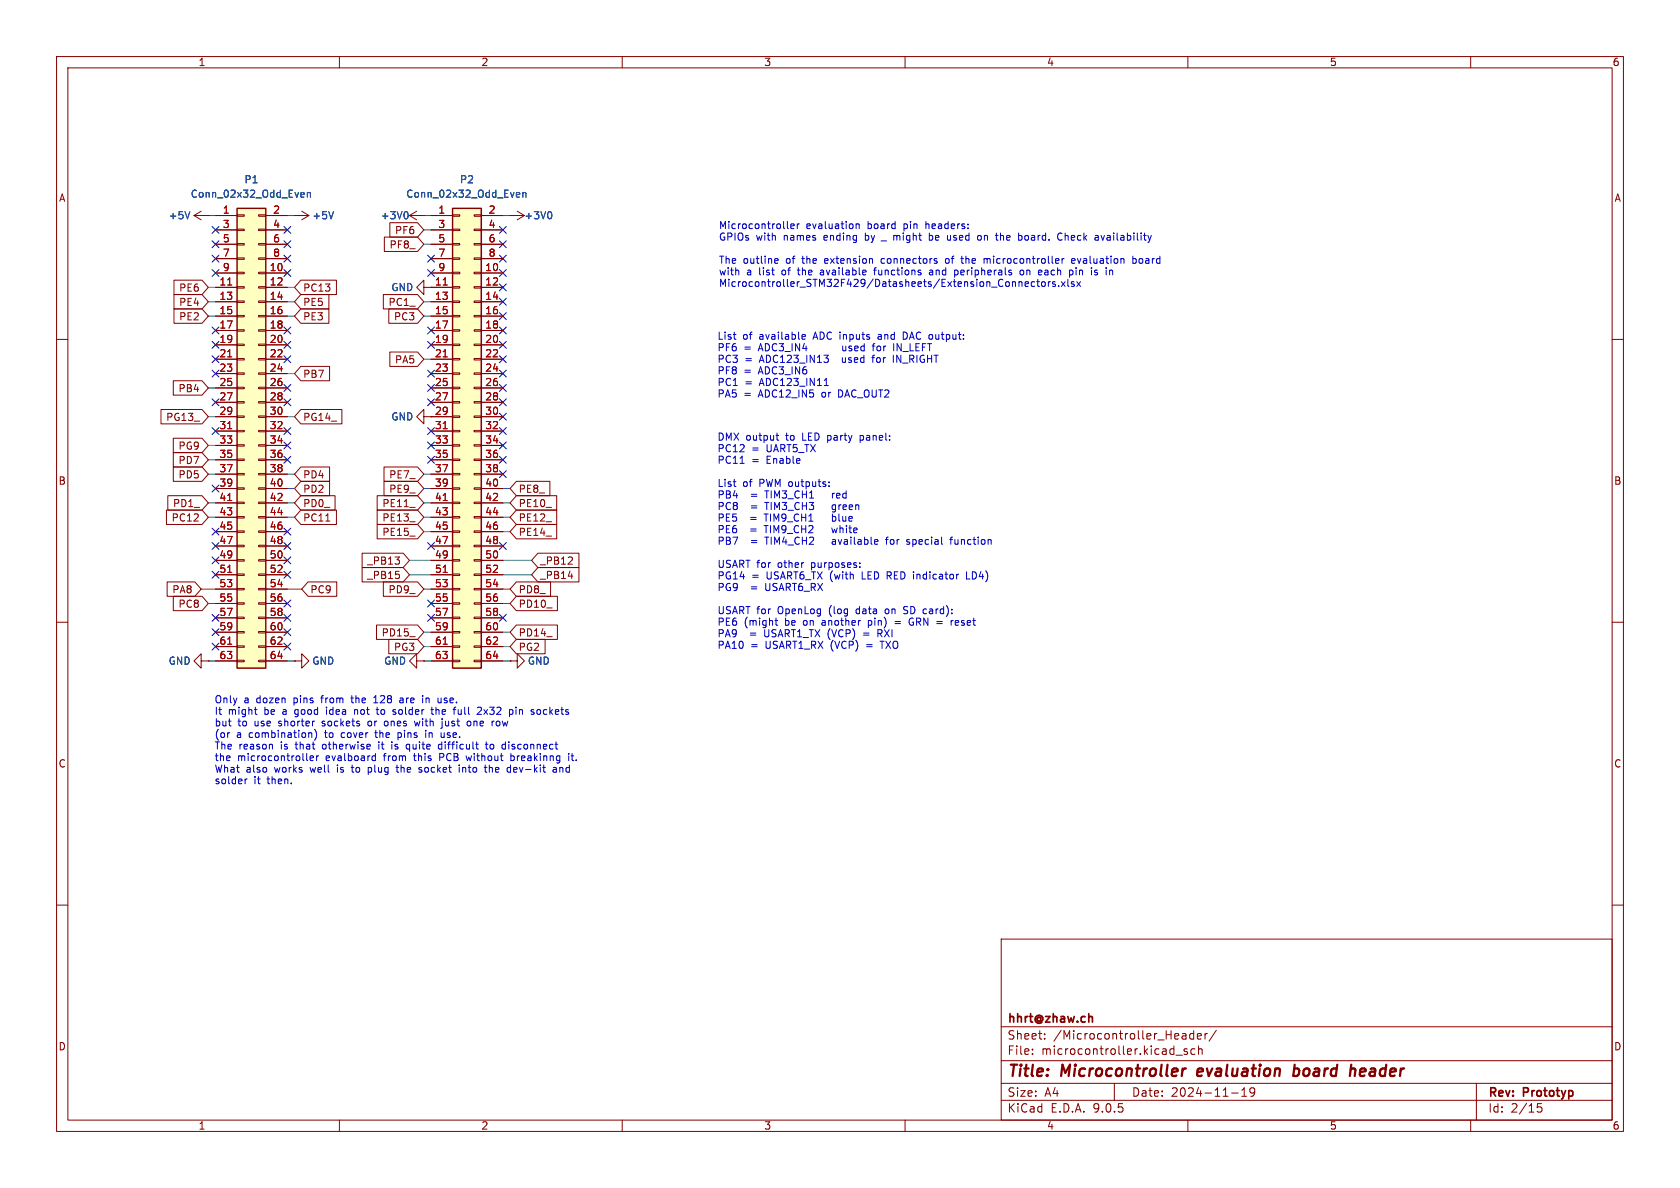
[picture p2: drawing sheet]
<svg xmlns="http://www.w3.org/2000/svg" width="297mm" height="210mm" viewBox="0 0 297 210" stroke-linecap="round" stroke-linejoin="round" font-family="sans-serif">
<g fill="none" stroke="#840000" stroke-width=".18">
<path d="M10 10h277v190h-277zM12 12h273v186h-273zM60 10v2M110 10v2M160 10v2M210 10v2M260 10v2M34.3 38.1l1.3 .8M34.3 38.1h2.5M35.6 37.3l-1.3 .8M36.8 38.1h.1M52.1 38.1h.1"/>
<path d="M52.1 38.1h2.5M53.3 37.3l1.3 .8M54.6 38.1l-1.3 .8M90.2 38.1h.1M90.2 38.1h2.5M91.4 37.3l1.3 .8M92.7 38.1l-1.3 .8M74.9 50.8v-1.3l-1.2 1.3 1.2 1.3v-1.3h1.3M76.2 50.8h.1M10 60h2M285 60h2M10 110h2"/>
<path d="M35.6 116.8v-1.2l-1.3 1.2 1.3 1.3v-1.3h1.2M36.8 116.8h.1M52.1 116.8h1.2v-1.2l1.3 1.2-1.3 1.3v-1.3M52.1 116.8h.1M73.7 116.8v-1.2l-1.3 1.2 1.3 1.3v-1.3h1.2M74.9 116.8h.1M90.2 116.8h1.2v-1.2l1.3 1.2-1.3 1.3v-1.3M90.2 116.8h.1M285 110h2M10 160h2M177 166h108v32h-108zM285 160h2"/>
<path d="M60 198v2M110 198v2M160 198v2M177 194.5h108M177 191.5h108M177 187.5h108M177 181.5h108M182.5 186.3v.1M182.5 185.5v.1M184.7 183.6v.1M184.7 182.8v.1M197 191.5v3"/>
<path d="M207.9 186.5h1.1M209.9 185.5l-.4-.1-.2 .2 .1 .2 .5 .2v.3h-.6M210 198v2M211 182.2v1.5M211 182.8l-.4-.1-.3 .3v.4l.2 .2h.5M211.2 185.5l-.4-.1-.3 .3v.4l.2 .2h.5M211.7 183.2l.7-.1-.1-.3-.4-.1-.2 .2v.7h.6M211.9 185.5l.2-.1 .4 .1v.9M211.9 184.9v1.5M213 182.7v1M213.5 182.7l-.3 .1-.2 .2M215 182.1l-1.3 2"/>
<path d="M217.7 193.2h1.2M219.5 193.8h.9M219.5 192.7l.5-.4v1.5M221.8 192.9l-.3 .3h-.3l-.2-.3 .1-.5 .4-.1 .2 .1a.99 .99 0 0 1-.3 1.4h-.3M260 198v2M261 191.5v6.5M271.8 195.1l-.1 .7 .3-.1h.5l.1 .6-.3 .3-.6-.1"/>
</g>
<path d="M209.7 188.9l-.5 .2M211.8 189l-.2 .9 .3 .3M212.6 189.4l-.9 .1M228.8 189l.2-.1 .6 .1M228.9 188.2l-.3 2M229.5 190a.66 .66 0 0 1-.9 .1M239.1 188.9l.5 .1v.2l-.1 1" fill="none" stroke="#840000" stroke-width=".4"/>
<path d="M192.9 179.7l.2 .2v.8" fill="none" stroke="#840000" stroke-width=".3"/>
<path d="M33.6 37.4l-.5 1.3M59 37.4l-.5 1.3M97.2 37.4a.79 .79 0 0 1 0 1.3" fill="none" stroke="#006464" stroke-width=".18"/>
<path d="M80 36.8h5.1v81.3h-5.1z" fill="#ffffc2"/>
<path d="M80 36.8h5.1v81.3h-5.1z" fill="none" stroke="#840000" stroke-width=".25"/>
<g fill="none" stroke="#840000" stroke-width=".18">
<path d="M76.2 38.1h3.8M80 38h1.3v.2h-1.3zM83.8 38h1.3v.2h-1.3zM85.1 38.1h3.8M76.2 40.6h3.8M76.2 43.2h3.8M76.2 45.7h3.8M76.2 48.3h3.8M76.2 50.8h3.8M76.2 53.3h3.8M76.2 55.9h3.8M76.2 58.4h3.8"/>
<path d="M80 40.5h1.3v.3h-1.3zM80 43.1h1.3v.2h-1.3zM80 45.6h1.3v.2h-1.3zM80 48.1h1.3v.3h-1.3zM80 50.7h1.3v.2h-1.3zM80 53.2h1.3v.3h-1.3zM80 55.8h1.3v.2h-1.3zM80 58.3h1.3v.2h-1.3zM83.8 40.5h1.3v.3h-1.3zM83.8 43.1h1.3v.2h-1.3zM83.8 45.6h1.3v.2h-1.3zM83.8 48.1h1.3v.3h-1.3z"/>
<path d="M83.8 50.7h1.3v.2h-1.3zM83.8 53.2h1.3v.3h-1.3zM83.8 55.8h1.3v.2h-1.3zM83.8 58.3h1.3v.2h-1.3zM85.1 40.6h3.8M85.1 43.2h3.8M85.1 45.7h3.8M85.1 48.3h3.8M85.1 50.8h3.8M85.1 53.3h3.8M85.1 55.9h3.8M85.1 58.4h3.8"/>
<path d="M76.2 61h3.8M76.2 63.5h3.8M76.2 66h3.8M76.2 68.6h3.8M76.2 71.1h3.8M76.2 73.7h3.8M76.2 76.2h3.8M76.2 78.7h3.8M80 60.8h1.3v.3h-1.3zM80 63.4h1.3v.2h-1.3zM80 65.9h1.3v.3h-1.3zM80 68.5h1.3v.2h-1.3z"/>
<path d="M80 71h1.3v.2h-1.3zM80 73.5h1.3v.3h-1.3zM80 76.1h1.3v.2h-1.3zM80 78.6h1.3v.3h-1.3zM83.8 60.8h1.3v.3h-1.3zM83.8 63.4h1.3v.2h-1.3zM83.8 65.9h1.3v.3h-1.3zM83.8 68.5h1.3v.2h-1.3zM83.8 71h1.3v.2h-1.3zM83.8 73.5h1.3v.3h-1.3zM83.8 76.1h1.3v.2h-1.3zM83.8 78.6h1.3v.3h-1.3z"/>
<path d="M85.1 61h3.8M85.1 63.5h3.8M85.1 66h3.8M85.1 68.6h3.8M85.1 71.1h3.8M85.1 73.7h3.8M85.1 76.2h3.8M85.1 78.7h3.8M76.2 81.3h3.8M76.2 83.8h3.8M76.2 86.4h3.8M76.2 88.9h3.8"/>
<path d="M76.2 91.4h3.8M76.2 94h3.8M76.2 96.5h3.8M76.2 99.1h3.8M80 81.2h1.3v.2h-1.3zM80 83.7h1.3v.2h-1.3zM80 86.2h1.3v.3h-1.3zM80 88.8h1.3v.2h-1.3zM80 91.3h1.3v.3h-1.3zM80 93.9h1.3v.2h-1.3zM80 96.4h1.3v.2h-1.3zM80 98.9h1.3v.3h-1.3z"/>
<path d="M83.8 81.2h1.3v.2h-1.3zM83.8 83.7h1.3v.2h-1.3zM83.8 86.2h1.3v.3h-1.3zM83.8 88.8h1.3v.2h-1.3zM83.8 91.3h1.3v.3h-1.3zM83.8 93.9h1.3v.2h-1.3zM83.8 96.4h1.3v.2h-1.3zM83.8 98.9h1.3v.3h-1.3zM85.1 81.3h3.8M85.1 83.8h3.8M85.1 86.4h3.8M85.1 88.9h3.8"/>
<path d="M85.1 91.4h3.8M85.1 94h3.8M85.1 96.5h3.8M85.1 99.1h3.8M76.2 101.6h3.8M76.2 104.1h3.8M76.2 106.7h3.8M76.2 109.2h3.8M76.2 111.8h3.8M76.2 114.3h3.8M76.2 116.8h3.8M80 101.5h1.3v.2h-1.3z"/>
<path d="M80 104h1.3v.3h-1.3zM80 106.6h1.3v.2h-1.3zM80 109.1h1.3v.2h-1.3zM80 111.6h1.3v.3h-1.3zM80 114.2h1.3v.2h-1.3zM80 116.7h1.3v.3h-1.3zM83.8 101.5h1.3v.2h-1.3zM83.8 104h1.3v.3h-1.3zM83.8 106.6h1.3v.2h-1.3zM83.8 109.1h1.3v.2h-1.3zM83.8 111.6h1.3v.3h-1.3zM83.8 114.2h1.3v.2h-1.3z"/>
<path d="M83.8 116.7h1.3v.3h-1.3zM85.1 101.6h3.8M85.1 104.1h3.8M85.1 106.7h3.8M85.1 109.2h3.8M85.1 111.8h3.8M85.1 114.3h3.8M85.1 116.8h3.8"/>
</g>
<path d="M78.3 50.4h.8M78.3 63.1h.8M78.3 75.8h.8M78.3 88.5h.8M78.3 101.2h.8M78.3 113.9h.8" fill="none" stroke="#a90000" stroke-width=".18"/>
<path d="M91.5 34l.3 .1 .1 .2-.6 .1M91.8 34.8l-.3 .1M92.4 34.1l.2-.1 .3 .1 .1 .8M92.4 34v.9" fill="none" stroke="#006464" stroke-width=".18"/>
<path d="M41.9 36.8h5.1v81.3h-5.1z" fill="#ffffc2"/>
<path d="M41.9 36.8h5.1v81.3h-5.1z" fill="none" stroke="#840000" stroke-width=".25"/>
<g fill="none" stroke="#840000" stroke-width=".18">
<path d="M36.8 38.1h.1M38.1 38.1h3.8M41.9 38h1.3v.2h-1.3zM45.7 38h1.3v.2h-1.3zM47 38.1h3.8M52.1 38.1h.1M68.9 39.4h4.9l1.1 1.2-1.1 1.3h-4.9zM72.4 38.1h2.5M72.4 38.1l1.3 .8M73.7 37.3l-1.3 .8M74.9 38.1h.1M76.2 38.1h3.8"/>
<path d="M85.1 38.1h3.8M90.2 38.1h.1M30.8 49.5h4.9l1.1 1.3-1.1 1.3h-4.9zM30.8 54.6h4.9l1.1 1.3-1.1 1.3h-4.9zM30.8 52.1h4.9l1.1 1.2-1.1 1.3h-4.9zM38.1 40.6h3.8M38.1 43.2h3.8M38.1 45.7h3.8M38.1 48.3h3.8M38.1 50.8h3.8M38.1 53.3h3.8M38.1 55.9h3.8"/>
<path d="M38.1 58.4h3.8M41.9 40.5h1.3v.3h-1.3zM41.9 43.1h1.3v.2h-1.3zM41.9 45.6h1.3v.2h-1.3zM41.9 48.1h1.3v.3h-1.3zM41.9 50.7h1.3v.2h-1.3zM41.9 53.2h1.3v.3h-1.3zM41.9 55.8h1.3v.2h-1.3zM41.9 58.3h1.3v.2h-1.3zM45.7 40.5h1.3v.3h-1.3zM45.7 43.1h1.3v.2h-1.3zM45.7 45.6h1.3v.2h-1.3z"/>
<path d="M45.7 48.1h1.3v.3h-1.3zM45.7 50.7h1.3v.2h-1.3zM45.7 53.2h1.3v.3h-1.3zM45.7 55.8h1.3v.2h-1.3zM45.7 58.3h1.3v.2h-1.3zM47 40.6h3.8M47 43.2h3.8M47 45.7h3.8M47 48.3h3.8M47 50.8h3.8M47 53.3h3.8M47 55.9h3.8"/>
<path d="M47 58.4h3.8M53.2 52.1h4.9v2.5h-4.9l-1.1-1.3zM53.2 54.6h4.9v2.6h-4.9l-1.1-1.3zM53.2 49.5h6.3v2.6h-6.3l-1.1-1.3zM67.8 52.1h6l1.1 1.2-1.1 1.3h-6zM67.9 41.9h5.9l1.1 1.3-1.1 1.3h-5.9zM68.7 54.6h5.1l1.1 1.3-1.1 1.3h-5.1zM76.2 50.8h.1M76.2 40.6h3.8M76.2 43.2h3.8M76.2 45.7h3.8M76.2 48.3h3.8"/>
<path d="M76.2 50.8h3.8M76.2 53.3h3.8M76.2 55.9h3.8M76.2 58.4h3.8M85.1 40.6h3.8M85.1 43.2h3.8M85.1 45.7h3.8M85.1 48.3h3.8M85.1 50.8h3.8M85.1 53.3h3.8M85.1 55.9h3.8M85.1 58.4h3.8"/>
<path d="M28.5 72.4h7.2l1.1 1.3-1.1 1.2h-7.2zM30.6 67.3h5.1l1.1 1.3-1.1 1.3h-5.1zM30.6 77.5h5.1l1.1 1.2-1.1 1.3h-5.1zM38.1 61h3.8M38.1 63.5h3.8M38.1 66h3.8M38.1 68.6h3.8M38.1 71.1h3.8M38.1 73.7h3.8M38.1 76.2h3.8M38.1 78.7h3.8M41.9 60.8h1.3v.3h-1.3z"/>
<path d="M41.9 63.4h1.3v.2h-1.3zM41.9 65.9h1.3v.3h-1.3zM41.9 68.5h1.3v.2h-1.3zM41.9 71h1.3v.2h-1.3zM41.9 73.5h1.3v.3h-1.3zM41.9 76.1h1.3v.2h-1.3zM41.9 78.6h1.3v.3h-1.3zM45.7 60.8h1.3v.3h-1.3zM45.7 63.4h1.3v.2h-1.3zM45.7 65.9h1.3v.3h-1.3zM45.7 68.5h1.3v.2h-1.3zM45.7 71h1.3v.2h-1.3z"/>
<path d="M45.7 73.5h1.3v.3h-1.3zM45.7 76.1h1.3v.2h-1.3zM45.7 78.6h1.3v.3h-1.3zM47 61h3.8M47 63.5h3.8M47 66h3.8M47 68.6h3.8M47 71.1h3.8M47 73.7h3.8M47 76.2h3.8M47 78.7h3.8M53.2 64.8h5.1v2.5h-5.1l-1.1-1.3z"/>
<path d="M53.2 72.4h7.2v2.5h-7.2l-1.1-1.2zM68.9 62.2h4.9l1.1 1.3-1.1 1.3h-4.9zM74.9 73.7v-1.3l-1.2 1.3 1.2 1.2v-1.2h1.3M76.2 73.7h.1M76.2 61h3.8M76.2 63.5h3.8M76.2 66h3.8M76.2 68.6h3.8M76.2 71.1h3.8M76.2 73.7h3.8M76.2 76.2h3.8M76.2 78.7h3.8"/>
<path d="M85.1 61h3.8M85.1 63.5h3.8M85.1 66h3.8M85.1 68.6h3.8M85.1 71.1h3.8M85.1 73.7h3.8M85.1 76.2h3.8M85.1 78.7h3.8M29.4 90.2h6.3l1.1 1.2-1.1 1.3h-6.3zM29.7 87.6h6l1.1 1.3-1.1 1.3h-6zM30.6 80h5.1l1.1 1.3-1.1 1.3h-5.1zM30.6 82.5h5.1l1.1 1.3-1.1 1.3h-5.1z"/>
<path d="M38.1 81.3h3.8M38.1 83.8h3.8M38.1 86.4h3.8M38.1 88.9h3.8M38.1 91.4h3.8M38.1 94h3.8M38.1 96.5h3.8M38.1 99.1h3.8M41.9 81.2h1.3v.2h-1.3zM41.9 83.7h1.3v.2h-1.3zM41.9 86.2h1.3v.3h-1.3zM41.9 88.8h1.3v.2h-1.3z"/>
<path d="M41.9 91.3h1.3v.3h-1.3zM41.9 93.9h1.3v.2h-1.3zM41.9 96.4h1.3v.2h-1.3zM41.9 98.9h1.3v.3h-1.3zM45.7 81.2h1.3v.2h-1.3zM45.7 83.7h1.3v.2h-1.3zM45.7 86.2h1.3v.3h-1.3zM45.7 88.8h1.3v.2h-1.3zM45.7 91.3h1.3v.3h-1.3zM45.7 93.9h1.3v.2h-1.3zM45.7 96.4h1.3v.2h-1.3zM45.7 98.9h1.3v.3h-1.3z"/>
<path d="M47 81.3h3.8M47 83.8h3.8M47 86.4h3.8M47 88.9h3.8M47 91.4h3.8M47 94h3.8M47 96.5h3.8M47 99.1h3.8M53.2 90.2h6.3v2.5h-6.3l-1.1-1.3zM53.2 85.1h5.1v2.5h-5.1l-1.1-1.2zM53.2 87.6h6v2.6h-6l-1.1-1.3zM53.2 82.5h5.1v2.6h-5.1l-1.1-1.3z"/>
<path d="M57.6 92.1h.7M64 97.8h7.3l1.1 1.3-1.1 1.2h-7.3zM66.7 90.2h7.1l1.1 1.2-1.1 1.3h-7.1zM66.7 92.7h7.1l1.1 1.3-1.1 1.3h-7.1zM66.7 87.6h7.1l1.1 1.3-1.1 1.3h-7.1zM67.9 82.5h5.9l1.1 1.3-1.1 1.3h-5.9zM67.9 85.1h5.9l1.1 1.3-1.1 1.2h-5.9zM76.2 81.3h3.8M76.2 83.8h3.8M76.2 86.4h3.8M76.2 88.9h3.8M76.2 91.4h3.8"/>
<path d="M76.2 94h3.8M76.2 96.5h3.8M76.2 99.1h3.8M85.1 81.3h3.8M85.1 83.8h3.8M85.1 86.4h3.8M85.1 88.9h3.8M85.1 91.4h3.8M85.1 94h3.8M85.1 96.5h3.8M85.1 99.1h3.8M91.3 92.7h7.1v2.6h-7.1l-1.1-1.3z"/>
<path d="M91.3 90.2h7.1v2.5h-7.1l-1.1-1.3zM91.3 85.1h5.9v2.5h-5.9l-1.1-1.2zM91.3 87.6h7.1v2.6h-7.1l-1.1-1.3zM95.1 97.8h7.3v2.5h-7.3l-1.1-1.2zM29.5 102.9h4.9l1.2 1.2-1.2 1.3h-4.9zM30.6 105.4h5.1l1.1 1.3-1.1 1.3h-5.1zM36.8 116.8h.1M38.1 101.6h3.8M38.1 104.1h3.8M38.1 106.7h3.8M38.1 109.2h3.8M38.1 111.8h3.8"/>
<path d="M38.1 114.3h3.8M38.1 116.8h3.8M41.9 101.5h1.3v.2h-1.3zM41.9 104h1.3v.3h-1.3zM41.9 106.6h1.3v.2h-1.3zM41.9 109.1h1.3v.2h-1.3zM41.9 111.6h1.3v.3h-1.3zM41.9 114.2h1.3v.2h-1.3zM41.9 116.7h1.3v.3h-1.3zM45.7 101.5h1.3v.2h-1.3zM45.7 104h1.3v.3h-1.3zM45.7 106.6h1.3v.2h-1.3z"/>
<path d="M45.7 109.1h1.3v.2h-1.3zM45.7 111.6h1.3v.3h-1.3zM45.7 114.2h1.3v.2h-1.3zM45.7 116.7h1.3v.3h-1.3zM47 101.6h3.8M47 104.1h3.8M47 106.7h3.8M47 109.2h3.8M47 111.8h3.8M47 114.3h3.8M47 116.8h3.8M52.1 116.8h.1"/>
<path d="M54.5 102.9h5v2.5h-5l-1.2-1.3zM64 100.3h7.3l1.1 1.3-1.1 1.3h-7.3zM66.6 110.5h7.2l1.1 1.3-1.1 1.2h-7.2zM67.8 102.9h6l1.1 1.2-1.1 1.3h-6zM68.7 113h5.1l1.1 1.3-1.1 1.3h-5.1zM72.4 112.6h1M74.9 116.8h.1M76.2 101.6h3.8M76.2 104.1h3.8M76.2 106.7h3.8M76.2 109.2h3.8M76.2 111.8h3.8"/>
<path d="M76.2 114.3h3.8M76.2 116.8h3.8M85.1 101.6h3.8M85.1 104.1h3.8M85.1 106.7h3.8M85.1 109.2h3.8M85.1 111.8h3.8M85.1 114.3h3.8M85.1 116.8h3.8M90.2 116.8h.1M91.3 102.9h6v2.5h-6l-1.1-1.3zM91.3 110.5h7.2v2.5h-7.2l-1.1-1.2z"/>
<path d="M91.3 105.4h7.2v2.6h-7.2l-1.1-1.3zM91.3 113h5.1v2.6h-5.1l-1.1-1.3zM95.1 100.3h7.3v2.6h-7.3l-1.1-1.3zM96.7 112.6h.9M96.7 107.5h.9"/>
</g>
<path d="M40.2 50.4h.8M78.3 50.4h.8M40.2 63.1h.8M40.2 75.8h.8M78.3 63.1h.8M78.3 75.8h.8M40.2 88.5h.8M78.3 88.5h.8M40.2 101.2h.8M40.2 113.9h.8M78.3 101.2h.8M78.3 113.9h.8" fill="none" stroke="#a90000" stroke-width=".18"/>
<path d="M33.6 37.4l-.5 1.3M53.4 34l.3 .1 .1 .2-.6 .1M53.7 34.8l-.3 .1M54.3 34.1l.2-.1 .3 .1 .1 .8M54.3 34v.9M59 37.4l-.5 1.3M71.8 37.4a.79 .79 0 0 1 0 1.3M91.5 34l.3 .1 .1 .2-.6 .1M91.8 34.8l-.3 .1M92.4 34.1l.2-.1 .3 .1 .1 .8M92.4 34v.9M97.2 37.4a.79 .79 0 0 1 0 1.3" fill="none" stroke="#006464" stroke-width=".18"/>
<g fill="none" stroke="#009600" stroke-width=".18">
<path d="M36.8 38.1h1.3M50.8 38.1h1.3M74.9 38.1h1.3M88.9 38.1h1.3M36.8 55.9h1.3M36.8 53.3h1.3M36.8 50.8h1.3M50.8 55.9h1.3M50.8 53.3h1.3M50.8 50.8h1.3M74.9 55.9h1.3M74.9 53.3h1.3"/>
<path d="M74.9 43.2h1.3M74.9 40.6h1.3M36.8 73.7h1.3M36.8 68.6h1.3M36.8 78.7h1.3M50.8 66h1.3M50.8 73.7h1.3M74.9 63.5h1.3M36.8 91.4h1.3M36.8 88.9h1.3M36.8 83.8h1.3M36.8 81.3h1.3"/>
<path d="M50.8 91.4h1.3M50.8 88.9h1.3M50.8 83.8h1.3M50.8 86.4h1.3M72.4 99.1h3.8M74.9 91.4h1.3M74.9 88.9h1.3M74.9 83.8h1.3M74.9 86.4h1.3M74.9 94h1.3M88.9 91.4h1.3M88.9 88.9h1.3"/>
<path d="M88.9 86.4h1.3M88.9 94h1.3M88.9 99.1h5.1M35.6 104.1h2.5M36.8 116.8h1.3M36.8 106.7h1.3M50.8 116.8h1.3M50.8 104.1h2.5M72.4 101.6h3.8M74.9 116.8h1.3M74.9 104.1h1.3M74.9 114.3h1.3"/>
<path d="M74.9 111.8h1.3M88.9 116.8h1.3M88.9 104.1h1.3M88.9 106.7h1.3M88.9 101.6h5.1M88.9 114.3h1.3M88.9 111.8h1.3"/>
</g>
<g fill="none" stroke="#000084" stroke-width=".18">
<path d="M37.5 45.1l1.2 1.2M37.5 42.6l1.2 1.2M37.5 40l1.2 1.2M37.5 57.8l1.2 1.2M37.5 47.7l1.2 1.2M38.7 45.1l-1.2 1.2M38.7 42.6l-1.2 1.2M38.7 40l-1.2 1.2M38.7 57.8l-1.2 1.2M38.7 47.7l-1.2 1.2M50.2 57.8l1.2 1.2M50.2 40l1.2 1.2"/>
<path d="M50.2 47.7l1.2 1.2M50.2 45.1l1.2 1.2M50.2 42.6l1.2 1.2M51.4 57.8l-1.2 1.2M51.4 40l-1.2 1.2M51.4 47.7l-1.2 1.2M51.4 45.1l-1.2 1.2M51.4 42.6l-1.2 1.2M75.6 47.7l1.2 1.2M75.6 45.1l1.2 1.2M75.6 57.8l1.2 1.2M76.8 45.1l-1.2 1.2"/>
<path d="M76.8 47.7l-1.2 1.2M76.8 57.8l-1.2 1.2M88.3 40l1.2 1.2M88.3 52.7l1.2 1.2M88.3 55.3l1.2 1.2M88.3 57.8l1.2 1.2M88.3 47.7l1.2 1.2M88.3 50.2l1.2 1.2M88.3 45.1l1.2 1.2M88.3 42.6l1.2 1.2M89.5 40l-1.2 1.2M89.5 52.7l-1.2 1.2"/>
<path d="M89.5 55.3l-1.2 1.2M89.5 45.1l-1.2 1.2M89.5 57.8l-1.2 1.2M89.5 47.7l-1.2 1.2M89.5 50.2l-1.2 1.2M89.5 42.6l-1.2 1.2M37.5 75.6l1.2 1.2M37.5 70.5l1.2 1.2M37.5 65.4l1.2 1.2M37.5 62.9l1.2 1.2M37.5 60.4l1.2 1.2M38.7 75.6l-1.2 1.2"/>
<path d="M38.7 70.5l-1.2 1.2M38.7 65.4l-1.2 1.2M38.7 62.9l-1.2 1.2M38.7 60.4l-1.2 1.2M50.2 60.4l1.2 1.2M50.2 75.6l1.2 1.2M50.2 70.5l1.2 1.2M50.2 68l1.2 1.2M50.2 78.1l1.2 1.2M50.2 62.9l1.2 1.2M51.4 62.9l-1.2 1.2M51.4 70.5l-1.2 1.2"/>
<path d="M51.4 60.4l-1.2 1.2M51.4 68l-1.2 1.2M51.4 78.1l-1.2 1.2M51.4 75.6l-1.2 1.2M75.6 75.6l1.2 1.2M75.6 78.1l1.2 1.2M75.6 68l1.2 1.2M75.6 60.4l1.2 1.2M75.6 65.4l1.2 1.2M75.6 70.5l1.2 1.2M76.8 65.4l-1.2 1.2M76.8 68l-1.2 1.2"/>
<path d="M76.8 75.6l-1.2 1.2M76.8 78.1l-1.2 1.2M76.8 60.4l-1.2 1.2M76.8 70.5l-1.2 1.2M88.3 60.4l1.2 1.2M88.3 62.9l1.2 1.2M88.3 73.1l1.2 1.2M88.3 75.6l1.2 1.2M88.3 70.5l1.2 1.2M88.3 65.4l1.2 1.2M88.3 68l1.2 1.2M88.3 78.1l1.2 1.2"/>
<path d="M89.5 60.4l-1.2 1.2M89.5 62.9l-1.2 1.2M89.5 73.1l-1.2 1.2M89.5 75.6l-1.2 1.2M89.5 70.5l-1.2 1.2M89.5 65.4l-1.2 1.2M89.5 68l-1.2 1.2M89.5 78.1l-1.2 1.2M37.5 95.9l1.2 1.2M37.5 98.5l1.2 1.2M37.5 85.8l1.2 1.2M37.5 93.4l1.2 1.2"/>
<path d="M38.7 85.8l-1.2 1.2M38.7 95.9l-1.2 1.2M38.7 98.5l-1.2 1.2M38.7 93.4l-1.2 1.2M50.2 80.7l1.2 1.2M50.2 98.5l1.2 1.2M50.2 95.9l1.2 1.2M50.2 93.4l1.2 1.2M51.4 93.4l-1.2 1.2M51.4 95.9l-1.2 1.2M51.4 80.7l-1.2 1.2M51.4 98.5l-1.2 1.2"/>
<path d="M75.6 95.9l1.2 1.2M75.6 80.7l1.2 1.2M76.8 95.9l-1.2 1.2M76.8 80.7l-1.2 1.2M88.3 95.9l1.2 1.2M88.3 83.2l1.2 1.2M88.3 80.7l1.2 1.2M89.5 95.9l-1.2 1.2M89.5 83.2l-1.2 1.2M89.5 80.7l-1.2 1.2M37.5 113.7l1.2 1.2M37.5 111.2l1.2 1.2"/>
<path d="M37.5 101l1.2 1.2M37.5 108.6l1.2 1.2M38.7 113.7l-1.2 1.2M38.7 108.6l-1.2 1.2M38.7 101l-1.2 1.2M38.7 111.2l-1.2 1.2M50.2 108.6l1.2 1.2M50.2 113.7l1.2 1.2M50.2 111.2l1.2 1.2M50.2 106.1l1.2 1.2M50.2 101l1.2 1.2M51.4 101l-1.2 1.2"/>
<path d="M51.4 111.2l-1.2 1.2M51.4 113.7l-1.2 1.2M51.4 108.6l-1.2 1.2M51.4 106.1l-1.2 1.2M75.6 106.1l1.2 1.2M75.6 108.6l1.2 1.2M76.8 106.1l-1.2 1.2M76.8 108.6l-1.2 1.2M88.3 108.6l1.2 1.2M89.5 108.6l-1.2 1.2"/>
</g>
<g fill="none" stroke="#0000c2" stroke-width=".18">
<path d="M139.8 40l.6-.1-.1-.3h-.3l-.2 .2 .1 .6h.4M140.9 39.6v.8M141.3 39.6l-.4 .2M151.4 39.7l.1-.1h.3l.1 .8M151.4 39.6v.8M129.6 59.1h.5M130 60h.1M137 46.5h.5M137 45.8l.4-.1 .2 .3-.6 .1M139.2 40.2l.2 .2M141.8 59.2l.4-.1 .2 .3-.6 .2M141.8 59.9h.5"/>
<path d="M145.2 47.7l-.1 .1M145.2 48.1l-.2 .2 .2 .3M154.4 47.7h.5M154.9 47.3l-.3 .2v1.1M155.4 59.5l-.2 .2 .2 .3M155.4 59.1l-.1 .1M155.8 42.6h.9M156 45.7l-.2 .2v.4l.2 .3M160.2 58.8l-.5-.1v1.3l.5-.1M164.3 41.2v1.3M164.3 41.7l.4-.1 .1 .1M164.4 47.8h.4"/>
<path d="M164.8 42.3l-.1 .2-.4-.1M164.9 48.1h-.4l-.2 .2 .2 .3 .4-.1M165.6 46.2v.3M167.6 45.7l-.3 .1-.2 .1 .1 .5 .4 .2M168 42.3l-.3 .2M168 41.6v.9M168.8 47.8l.3-.1 .3 .3-.1 .5h-.5M169.9 45.7h.4M170 46.4l.3 .2M173.1 41.6l.3 .1 .1 .2-.1 .4-.3 .2M174 45.8l.3-.1 .2 .2M174.5 45.9v.7"/>
<path d="M174.7 45.7l-.2 .2M176.9 41.2v1.3M177.2 41.6l-.3 .1M180.4 47.9l.2-.2 .3 .2 .1 .5-.1 .1-.3 .1-.2-.1zM181.2 50.2l.6-.1v-.2l-.4-.1-.2 .2 .1 .6h.5M181.4 41.6l-.2 .3v.3l.2 .3M182.9 49.9l-.3-.1-.3 .2 .1 .6h.5M183.3 49.8h.5M183.5 49.4v1.1l.3 .1M184.2 49.9l.2-.1 .3 .1 .1 .5-.1 .2h-.3l-.2-.1zM184.7 48.2v.3M185.3 49.8v.8"/>
<path d="M185.7 49.8l-.4 .2M186.5 49.9l-.3-.1-.1 .2v.2l.4 .1v.3h-.4M187.2 50.5v.1M187.2 41.3l.3-.1 .3 .1M187.6 49.8l.7 .8M187.8 42.3l-.3 .2-.3-.1M187.8 45.7v.9M188.1 45.7l-.3 .2M188.3 41.2v1.3M188.3 49.8l-.7 .8M188.7 41.6l-.4 .1M188.8 49.4v1.1l.2 .1"/>
<path d="M189.5 46.1l.6-.1-.1-.2-.4-.1-.1 .2v.6h.5M189.6 47.8l.1 .2-.1 .5M189.9 49.9l-.3-.1-.2 .2 .1 .2 .4 .1v.3h-.5M190.2 47.3v.1M190.2 47.7v.9M190.4 49.8l.6 .8M191 49.8l-.6 .8M193.7 47.7l.3 .1M193.7 48.2h.3v.2l-.1 .2h-.3M194.7 41.6l.3 .9 .3-.9M200.3 45.8l.3-.1 .3 .2-.1 .6h-.5M200.3 45.3v1.3"/>
<path d="M201.4 45.8v.6M137.2 77h.5M137.4 76.6v1l.3 .2M145.7 62.8h.7l-.4 .5M145.7 68.2h.7M146.3 63.3l.1 .2-.1 .5M149 61.2v.8h.3l.2-.1M149.5 61.2v.8M152.1 77v1.2M152.1 77.8h.1M152.2 77h-.1M154.1 63.2h.5"/>
<path d="M154.2 61.2h.5M154.4 62.9l-.1 1.2M154.5 60.8h.2M155.3 61.2l-.3 .2v.4l.3 .2M157.9 62.8v1.3M158.6 62v-1.2l.7 1.2M129.6 85.2h.5M130 86h.1M130.8 81.9h.8M146.6 85.9v.1M146.6 85.2v.1M147.9 87.6l.6-.1-.1-.2-.3-.1-.2 .2 .1 .6h.4"/>
<path d="M148.4 92.1h.1M149 91.3v.8h.3l.2-.1M149.5 91.3v.8M149.6 87.3l-.4-.1-.2 .2 .1 .6h.5M149.6 86.8v1.2M149.6 92.9v.1M149.6 93.3v.9M150.1 91.7l.6-.1-.1-.3h-.3l-.2 .2v.6h.5M150.1 93.3h.5M150.1 89.7l.6-.2v-.2l-.4-.1-.2 .2 .1 .6h.5M150.3 92.9v1.1l.3 .2M150.9 93.8l.6-.2v-.2l-.4-.1-.2 .2 .1 .6h.5"/>
<path d="M151.3 89.4l.2-.2 .3 .1v.8M151.3 89.2v.9M152 99.5v.1M152.1 95.4l.1 .2v.6M152.2 96.2h-.1M152.2 95.7h-.1M152.9 95v1.2M152.9 95.4h.3l.3 .2-.2 .6h-.4M154 95v1l.2 .2M154.6 95.8l.6-.1-.1-.3h-.3l-.2 .2 .1 .6h.4M156.5 95.4h.5M157 95l-.3 .1v1.1"/>
<path d="M157.5 95.4h.3l.3 .2v.4l-.3 .2h-.3l-.1-.2zM158.6 95.4v.8M159 95.4l-.4 .2M162.9 95.4l.2 .3-.6 .1M163 96.2h-.1M170 95.4h.4l.1 .8M171.5 95.4h-.3l-.1 .2v.5l.4 .1M137 109.7h.5M137.2 109.3v1.1l.3 .1M152 100.2v.1M152.7 111.9h.9M152.7 112.3h.9"/>
<path d="M153.5 109.7v1.3M153.5 110.5h.1M153.6 109.7h-.1M155.2 111.3v1.3M155.2 112h.5M155.5 112l.4 .6M156.6 107.7l-.1 .2 .1 .5M158.2 109.9h1M158.2 110.2h1M159.7 108.4l.5 .1M160.3 107.2h-.3l-.3 .3 .2 .3 .3 .1M160.8 109.6a.58 .58 0 0 0 0 .7 .58 .58 0 0 0 .6 .2"/>
<path d="M161.3 110h.2M168.4 109.7h.1M169.3 109.7h-.2l-.2 .2v.6h.4M169.5 110l-.6 .1M170.9 101.1v1.3h.6M43.3 137.7v.8M43.7 137.7l-.4 .2M45 125.4h.4M45.2 126.2l.2 .1M48.1 131.6l.1 .8M54.2 133.2v1.1l.2 .2M54.6 129.6h.5v.8"/>
<path d="M54.8 134l.6-.1v-.2l-.4-.1-.2 .2 .1 .6h.5M55.6 128.9a1.46 1.46 0 0 1 0 2M56 133.6v.9M56.3 133.6l-.3 .3M57.7 125.4v.9M62 123.4h.5M62.1 135.7h.5M62.2 123l.1 1.2M62.3 135.2v1.2M62.7 125.4v.9M63 125.4l-.3 .2M65.1 135.7v1.2"/>
<path d="M65.1 136.4l.4 .1M65.2 127.5l-.2 .2 .2 .6M65.5 135.7h-.4M66 133.6l.4 .1M66.1 124.2h.7M66.1 123.3l.3-.3v1.2M66.2 129.5h.5M66.4 134.4l-.4 .1M66.4 133.2v1.3M66.4 129.1l.1 1.2M66.5 125.4h.5M66.7 125v1.1l.3 .2"/>
<path d="M67 131.6v.8M68.4 127.5h-.3l-.2 .2 .1 .5 .4 .1M69.3 131.6v.8M69.6 125.4l.3 .1M69.6 125.9h.3l.1 .2-.2 .2h-.2M70 135.7h.5M70.2 135.2v1.1l.3 .2M70.4 129.5v1.3M70.4 130.3l.3 .1M70.7 123.5h.5M70.7 129.5l-.3 .1M71.3 123.7l-.5 .1-.1 .1 .1 .3h.5"/>
<path d="M71.9 132.3l.2 .1h.3M71.9 131.6v.1M73.3 127.5l.2 .8 .2-.6 .3 .6M74.1 135.7h.4M74.1 136l.5 .3-.1 .1-.3 .1M75.3 129.5v.9M75.3 123.4v.8M75.5 123.4l-.2 .1M76.2 125.4h.5M76.3 125v1.1l.4 .2M77.1 125v1.3M77.3 125.4l-.2 .2"/>
<path d="M77.7 133.9h.5M78 123.4v.8M78 124.1l-.2 .1M78.1 131.6h-.4l-.2 .2 .1 .6h.5M78.1 131.1v1.3M78.2 127.5v1.1l-.2 .2M78.2 133.2h-.5v1.3M78.5 130.3l-.2 .1-.3-.1M78.5 129.5v.9M81 125.4v.7l.4 .2M81.2 135.7v.8M81.8 135.7v.8"/>
<path d="M82.2 135.7l-.4 .1M82.4 133.6l.2 .9 .3-.6M82.7 127.5h.3l.2 .2v.5l-.2 .1h-.3M84.6 125l.4 .1 .1 .3-.8 .9h.8M85.5 125.4l.7 .9M85.6 135.7h.5M85.8 131.6h.5M86 136.5h.1M86 131.1v1.1l.3 .2M86.2 125.4l-.7 .9M86.5 135.2v1.3M86.9 135.7l-.4 .1"/>
<path d="M86.9 131.6l-.3 .2v.4l.3 .2M88.1 127.5h-.3l-.1 .2 .1 .5 .3 .1M90.3 133.7l.4-.1 .2 .1M90.3 133.2v1.3M90.6 125.6v.6M90.9 135.7l-.1 .6 .2 .2h.2M90.9 134.3l-.2 .2-.4-.1M91.2 125v.1M91.2 125.4v.9M91.4 136l-.6 .1M95 125.6l.3-.2 .3 .3-.1 .5-.3 .1-.2-.1M98.3 135.7l.1 .8"/>
<path d="M98.4 136h-.5l-.1 .2 .1 .3 .5-.1M99 135.7v.8M99 135.7v.1M100.5 133.2v.1M100.5 133.6v.9M101 133.6h.4M101.1 133.2v1.1l.2 .2"/>
</g>
<g font-size="2.8" fill="#840000">
<text x="178" y="190.9">Title:</text>
<text x="187.7" y="190.9">Microcontroller</text>
<text x="212.6" y="190.9">evaluation</text>
<text x="230.3" y="190.9">board</text>
<text x="241.1" y="190.9">header</text>
</g>
<g font-size="2.1" fill="#840000">
<text x="178" y="184">Sheet:</text>
<text x="178" y="181.2">hhrt@zhaw.ch</text>
<text x="186.2" y="184">/Microcontroller_Header/</text>
<text x="178" y="186.7">File:</text>
<text x="184.1" y="186.7">microcontroller.kicad_sch</text>
<text x="178" y="196.9">KiCad</text>
<text x="178" y="194.1">Size:</text>
<text x="184.7" y="194.1">A4</text>
<text x="185.7" y="196.9">E.D.A.</text>
<text x="193.3" y="196.9">9.0.5</text>
<text x="200" y="194.1">Date:</text>
<text x="207" y="194.1">2024-11-19</text>
<text x="263" y="194.3">Rev:</text>
<text x="263" y="196.9">Id:</text>
<text x="267.1" y="196.9">2/15</text>
<text x="269.4" y="194.3">Prototyp</text>
</g>
<g font-size="1.8" fill="#840000">
<text x="35" y="11.9">1</text>
<text x="85" y="11.9">2</text>
<text x="135" y="11.9">3</text>
<text x="185" y="11.9">4</text>
<text x="235" y="11.9">5</text>
<text x="285" y="11.9">6</text>
<text x="10.3" y="35.9">A</text>
<text x="285.3" y="35.9">A</text>
<text x="69.7" y="41.6">PF6</text>
<text x="68.8" y="44.1">PF8_</text>
<text x="31.6" y="51.8">PE6</text>
<text x="53.5" y="51.8">PC13</text>
<text x="31.6" y="56.8">PE2</text>
<text x="31.6" y="54.3">PE4</text>
<text x="53.5" y="54.3">PE5</text>
<text x="53.5" y="56.8">PE3</text>
<text x="68.6" y="54.3">PC1_</text>
<text x="69.5" y="56.8">PC3</text>
<text x="69.7" y="64.5">PA5</text>
<text x="31.4" y="69.5">PB4</text>
<text x="53.5" y="67">PB7</text>
<text x="29.3" y="74.6">PG13_</text>
<text x="53.5" y="74.6">PG14_</text>
<text x="31.4" y="82.2">PD7</text>
<text x="31.4" y="79.7">PG9</text>
<text x="10.3" y="85.9">B</text>
<text x="30.5" y="89.9">PD1_</text>
<text x="31.4" y="84.8">PD5</text>
<text x="53.5" y="87.3">PD2</text>
<text x="53.5" y="89.9">PD0_</text>
<text x="53.5" y="84.8">PD4</text>
<text x="67.5" y="89.9">PE11_</text>
<text x="68.7" y="84.8">PE7_</text>
<text x="68.7" y="87.3">PE9_</text>
<text x="91.6" y="87.3">PE8_</text>
<text x="91.6" y="89.9">PE10_</text>
<text x="285.3" y="85.9">B</text>
<text x="30.2" y="92.4">PC12</text>
<text x="53.5" y="92.4">PC11</text>
<text x="67.5" y="92.4">PE13_</text>
<text x="67.5" y="94.9">PE15_</text>
<text x="91.6" y="94.9">PE14_</text>
<text x="91.6" y="92.4">PE12_</text>
<text x="64.8" y="100">_PB13</text>
<text x="95.4" y="100">_PB12</text>
<text x="30.4" y="105.1">PA8</text>
<text x="31.4" y="107.6">PC8</text>
<text x="54.8" y="105.1">PC9</text>
<text x="64.8" y="102.6">_PB15</text>
<text x="68.6" y="105.1">PD9_</text>
<text x="91.6" y="105.1">PD8_</text>
<text x="91.6" y="107.6">PD10_</text>
<text x="95.4" y="102.6">_PB14</text>
<text x="67.4" y="112.7">PD15_</text>
<text x="91.6" y="112.7">PD14_</text>
<text x="69.5" y="115.3">PG3</text>
<text x="91.6" y="115.3">PG2</text>
<text x="10.3" y="135.9">C</text>
<text x="285.3" y="135.9">C</text>
<text x="10.3" y="185.9">D</text>
<text x="285.3" y="185.9">D</text>
<text x="35" y="199.9">1</text>
<text x="85" y="199.9">2</text>
<text x="135" y="199.9">3</text>
<text x="185" y="199.9">4</text>
<text x="235" y="199.9">5</text>
<text x="285" y="199.9">6</text>
</g>
<g font-size="1.8" fill="#006464">
<text x="33.6" y="35.2">Conn_02x32_Odd_Even</text>
<text x="43.1" y="32.6">P1</text>
<text x="71.7" y="35.2">Conn_02x32_Odd_Even</text>
<text x="81.2" y="32.6">P2</text>
<text x="29.7" y="39">+5V</text>
<text x="55.1" y="39">+5V</text>
<text x="67.2" y="39">+3V0</text>
<text x="92.6" y="39">+3V0</text>
<text x="69.1" y="51.7">GND</text>
<text x="69.1" y="74.5">GND</text>
<text x="29.7" y="117.7">GND</text>
<text x="55.1" y="117.7">GND</text>
<text x="67.8" y="117.7">GND</text>
<text x="93.2" y="117.7">GND</text>
</g>
<g font-size="1.8" fill="#a90000">
<text x="39.3" y="37.8">1</text>
<text x="39.3" y="40.4">3</text>
<text x="48.2" y="37.8">2</text>
<text x="48.2" y="40.4">4</text>
<text x="77.4" y="37.8">1</text>
<text x="77.4" y="40.4">3</text>
<text x="86.3" y="37.8">2</text>
<text x="86.3" y="40.4">4</text>
<text x="39.3" y="42.9">5</text>
<text x="39.3" y="45.5">7</text>
<text x="48.2" y="42.9">6</text>
<text x="48.2" y="45.5">8</text>
<text x="77.4" y="42.9">5</text>
<text x="77.4" y="45.5">7</text>
<text x="86.3" y="42.9">6</text>
<text x="86.3" y="45.5">8</text>
<text x="38.7" y="50.5">11</text>
<text x="38.7" y="53.1">13</text>
<text x="39.3" y="48">9</text>
<text x="47.6" y="48">10</text>
<text x="47.6" y="50.5">12</text>
<text x="47.6" y="53.1">14</text>
<text x="76.8" y="50.5">11</text>
<text x="76.8" y="53.1">13</text>
<text x="77.4" y="48">9</text>
<text x="85.7" y="48">10</text>
<text x="85.7" y="50.5">12</text>
<text x="85.7" y="53.1">14</text>
<text x="38.7" y="55.6">15</text>
<text x="38.7" y="58.2">17</text>
<text x="47.6" y="55.6">16</text>
<text x="47.6" y="58.2">18</text>
<text x="76.8" y="55.6">15</text>
<text x="76.8" y="58.2">17</text>
<text x="85.7" y="55.6">16</text>
<text x="85.7" y="58.2">18</text>
<text x="38.7" y="60.7">19</text>
<text x="38.7" y="63.2">21</text>
<text x="38.7" y="65.8">23</text>
<text x="47.6" y="60.7">20</text>
<text x="47.6" y="63.2">22</text>
<text x="47.6" y="65.8">24</text>
<text x="76.8" y="60.7">19</text>
<text x="76.8" y="63.2">21</text>
<text x="76.8" y="65.8">23</text>
<text x="85.7" y="60.7">20</text>
<text x="85.7" y="63.2">22</text>
<text x="85.7" y="65.8">24</text>
<text x="38.7" y="68.3">25</text>
<text x="38.7" y="70.9">27</text>
<text x="47.6" y="68.3">26</text>
<text x="47.6" y="70.9">28</text>
<text x="76.8" y="68.3">25</text>
<text x="76.8" y="70.9">27</text>
<text x="85.7" y="68.3">26</text>
<text x="85.7" y="70.9">28</text>
<text x="38.7" y="73.4">29</text>
<text x="38.7" y="75.9">31</text>
<text x="47.6" y="73.4">30</text>
<text x="47.6" y="75.9">32</text>
<text x="76.8" y="73.4">29</text>
<text x="76.8" y="75.9">31</text>
<text x="85.7" y="73.4">30</text>
<text x="85.7" y="75.9">32</text>
<text x="38.7" y="78.5">33</text>
<text x="38.7" y="81">35</text>
<text x="38.7" y="83.6">37</text>
<text x="47.6" y="78.5">34</text>
<text x="47.6" y="81">36</text>
<text x="47.6" y="83.6">38</text>
<text x="76.8" y="78.5">33</text>
<text x="76.8" y="81">35</text>
<text x="76.8" y="83.6">37</text>
<text x="85.7" y="78.5">34</text>
<text x="85.7" y="81">36</text>
<text x="85.7" y="83.6">38</text>
<text x="38.7" y="86.1">39</text>
<text x="38.7" y="88.6">41</text>
<text x="47.6" y="86.1">40</text>
<text x="47.6" y="88.6">42</text>
<text x="76.8" y="86.1">39</text>
<text x="76.8" y="88.6">41</text>
<text x="85.7" y="86.1">40</text>
<text x="85.7" y="88.6">42</text>
<text x="38.7" y="91.2">43</text>
<text x="38.7" y="93.7">45</text>
<text x="47.6" y="91.2">44</text>
<text x="47.6" y="93.7">46</text>
<text x="76.8" y="91.2">43</text>
<text x="76.8" y="93.7">45</text>
<text x="85.7" y="91.2">44</text>
<text x="85.7" y="93.7">46</text>
<text x="38.7" y="96.3">47</text>
<text x="38.7" y="98.8">49</text>
<text x="38.7" y="101.3">51</text>
<text x="47.6" y="96.3">48</text>
<text x="47.6" y="98.8">50</text>
<text x="47.6" y="101.3">52</text>
<text x="76.8" y="96.3">47</text>
<text x="76.8" y="98.8">49</text>
<text x="76.8" y="101.3">51</text>
<text x="85.7" y="96.3">48</text>
<text x="85.7" y="98.8">50</text>
<text x="85.7" y="101.3">52</text>
<text x="38.7" y="103.9">53</text>
<text x="38.7" y="106.4">55</text>
<text x="47.6" y="103.9">54</text>
<text x="47.6" y="106.4">56</text>
<text x="76.8" y="103.9">53</text>
<text x="76.8" y="106.4">55</text>
<text x="85.7" y="103.9">54</text>
<text x="85.7" y="106.4">56</text>
<text x="38.7" y="109">57</text>
<text x="38.7" y="111.5">59</text>
<text x="47.6" y="109">58</text>
<text x="47.6" y="111.5">60</text>
<text x="76.8" y="109">57</text>
<text x="76.8" y="111.5">59</text>
<text x="85.7" y="109">58</text>
<text x="85.7" y="111.5">60</text>
<text x="38.7" y="114">61</text>
<text x="38.7" y="116.6">63</text>
<text x="47.6" y="114">62</text>
<text x="47.6" y="116.6">64</text>
<text x="76.8" y="114">61</text>
<text x="76.8" y="116.6">63</text>
<text x="85.7" y="114">62</text>
<text x="85.7" y="116.6">64</text>
</g>
<g font-size="1.8" fill="#0000c2">
<text x="127" y="40.6">Microcontroller</text>
<text x="142.5" y="40.6">evaluation</text>
<text x="153.5" y="40.6">board</text>
<text x="160" y="40.6">pin</text>
<text x="164.1" y="40.6">headers:</text>
<text x="127" y="42.6">GPIOs</text>
<text x="127" y="46.7">The</text>
<text x="131.4" y="46.7">outline</text>
<text x="133.7" y="42.6">with</text>
<text x="138.7" y="42.6">names</text>
<text x="139.1" y="46.7">of</text>
<text x="142.1" y="46.7">the</text>
<text x="145.9" y="42.6">ending</text>
<text x="146.3" y="46.7">extension</text>
<text x="153.4" y="42.6">by</text>
<text x="156.4" y="46.7">connectors</text>
<text x="156.7" y="42.6">_ might</text>
<text x="165.3" y="42.6">be</text>
<text x="168" y="46.7">of</text>
<text x="168.7" y="42.6">used</text>
<text x="171.1" y="46.7">the</text>
<text x="174.3" y="42.6">on</text>
<text x="175.2" y="46.7">microcontroller</text>
<text x="177.8" y="42.6">the</text>
<text x="181.9" y="42.6">board.</text>
<text x="189.1" y="42.6">Check</text>
<text x="190.9" y="46.7">evaluation</text>
<text x="195.9" y="42.6">availability</text>
<text x="201.9" y="46.7">board</text>
<text x="127" y="48.8">with</text>
<text x="127" y="50.8">Microcontroller_STM32F429/Datasheets/Extension_Connectors.xlsx</text>
<text x="132" y="48.8">a</text>
<text x="134.3" y="48.8">list</text>
<text x="138.5" y="48.8">of</text>
<text x="141.5" y="48.8">the</text>
<text x="145.7" y="48.8">available</text>
<text x="155.4" y="48.8">functions</text>
<text x="165.4" y="48.8">and</text>
<text x="170" y="48.8">peripherals</text>
<text x="181.8" y="48.8">on</text>
<text x="185.3" y="48.8">each</text>
<text x="190.9" y="48.8">pin</text>
<text x="195" y="48.8">is</text>
<text x="126.7" y="60.1">List</text>
<text x="126.7" y="62.2">PF6</text>
<text x="126.7" y="64.2">PC3</text>
<text x="131.3" y="60.1">of</text>
<text x="131.5" y="62.2">=</text>
<text x="131.7" y="64.2">=</text>
<text x="134.2" y="62.2">ADC3_IN4</text>
<text x="134.3" y="60.1">available</text>
<text x="134.4" y="64.2">ADC123_IN13</text>
<text x="144.1" y="60.1">ADC inputs</text>
<text x="149.3" y="64.2">used</text>
<text x="150.2" y="62.2">used</text>
<text x="154.9" y="64.2">for</text>
<text x="155.8" y="62.2">for</text>
<text x="155.9" y="60.1">and</text>
<text x="158.7" y="64.2">IN_RIGHT</text>
<text x="159.6" y="62.2">IN_LEFT</text>
<text x="160.5" y="60.1">DAC output:</text>
<text x="126.7" y="66.3">PF8</text>
<text x="126.7" y="68.3">PC1</text>
<text x="126.7" y="70.4">PA5</text>
<text x="131.5" y="66.3">=</text>
<text x="131.5" y="70.4">=</text>
<text x="131.7" y="68.3">=</text>
<text x="134.2" y="66.3">ADC3_IN6</text>
<text x="134.2" y="70.4">ADC12_IN5</text>
<text x="134.4" y="68.3">ADC123_IN11</text>
<text x="145.6" y="70.4">or</text>
<text x="148.7" y="70.4">DAC_OUT2</text>
<text x="126.7" y="78">DMX output</text>
<text x="139.1" y="78">to</text>
<text x="142.1" y="78">LED party</text>
<text x="152.7" y="78">panel:</text>
<text x="126.7" y="80">PC12</text>
<text x="126.7" y="82.1">PC11</text>
<text x="132.9" y="80">=</text>
<text x="132.9" y="82.1">=</text>
<text x="135.6" y="80">UART5_TX</text>
<text x="135.6" y="82.1">Enable</text>
<text x="126.7" y="86.2">List</text>
<text x="126.7" y="88.2">PB4</text>
<text x="131.3" y="86.2">of</text>
<text x="132.8" y="88.2">=</text>
<text x="134.3" y="86.2">PWM outputs:</text>
<text x="135.6" y="88.2">TIM3_CH1 red</text>
<text x="126.7" y="90.3">PC8</text>
<text x="126.7" y="92.3">PE5</text>
<text x="126.7" y="94.3">PE6</text>
<text x="132.7" y="92.3">=</text>
<text x="132.7" y="94.3">=</text>
<text x="132.8" y="90.3">=</text>
<text x="135.5" y="92.3">TIM9_CH1 blue</text>
<text x="135.5" y="94.3">TIM9_CH2 white</text>
<text x="135.6" y="90.3">TIM3_CH3 green</text>
<text x="126.7" y="96.4">PB7</text>
<text x="126.7" y="100.5">USART for</text>
<text x="132.8" y="96.4">=</text>
<text x="135.6" y="96.4">TIM4_CH2 available</text>
<text x="137.6" y="100.5">other</text>
<text x="143.7" y="100.5">purposes:</text>
<text x="160.3" y="96.4">for</text>
<text x="164.1" y="96.4">special</text>
<text x="172.1" y="96.4">function</text>
<text x="126.7" y="102.5">PG14</text>
<text x="126.7" y="104.6">PG9</text>
<text x="132.8" y="104.6">=</text>
<text x="132.9" y="102.5">=</text>
<text x="135.6" y="104.6">USART6_RX</text>
<text x="135.6" y="102.5">USART6_TX (with</text>
<text x="152.8" y="102.5">LED RED indicator</text>
<text x="171.9" y="102.5">LD4)</text>
<text x="126.7" y="108.7">USART for</text>
<text x="126.7" y="110.7">PE6</text>
<text x="126.7" y="112.7">PA9</text>
<text x="131.5" y="110.7">(might</text>
<text x="132.7" y="112.7">=</text>
<text x="135.4" y="112.7">USART1_TX (VCP)</text>
<text x="137.6" y="108.7">OpenLog</text>
<text x="138.9" y="110.7">be</text>
<text x="142.3" y="110.7">on</text>
<text x="145.8" y="110.7">another</text>
<text x="146.8" y="108.7">(log</text>
<text x="151.8" y="108.7">data</text>
<text x="154.1" y="110.7">pin)</text>
<text x="156" y="112.7">RXI</text>
<text x="157.2" y="108.7">on</text>
<text x="160.6" y="108.7">SD card):</text>
<text x="161.8" y="110.7">GRN =</text>
<text x="169.6" y="110.7">reset</text>
<text x="126.7" y="114.8">PA10</text>
<text x="132.7" y="114.8">=</text>
<text x="135.4" y="114.8">USART1_RX</text>
<text x="147.1" y="114.8">(VCP)</text>
<text x="153.6" y="114.8">=</text>
<text x="156.4" y="114.8">TXO</text>
<text x="37.8" y="124.5">Only</text>
<text x="43.1" y="124.5">a</text>
<text x="45.4" y="124.5">dozen</text>
<text x="52.2" y="124.5">pins</text>
<text x="57.3" y="124.5">from</text>
<text x="62.8" y="124.5">the</text>
<text x="66.9" y="124.5">128</text>
<text x="71.7" y="124.5">are</text>
<text x="75.9" y="124.5">in</text>
<text x="78.9" y="124.5">use.</text>
<text x="37.8" y="126.6">It</text>
<text x="37.8" y="128.6">but</text>
<text x="37.8" y="130.7">(or</text>
<text x="40.3" y="126.6">might</text>
<text x="41.8" y="130.7">a</text>
<text x="42" y="128.6">to</text>
<text x="44.1" y="130.7">combination)</text>
<text x="45.1" y="128.6">use</text>
<text x="46.8" y="126.6">be</text>
<text x="49.5" y="128.6">shorter</text>
<text x="50.2" y="126.6">a</text>
<text x="52.6" y="126.6">good</text>
<text x="57.4" y="128.6">sockets</text>
<text x="57.7" y="130.7">to</text>
<text x="58.3" y="126.6">idea</text>
<text x="60.8" y="130.7">cover</text>
<text x="63.5" y="126.6">not</text>
<text x="65.7" y="128.6">or</text>
<text x="67" y="130.7">the</text>
<text x="67.7" y="126.6">to</text>
<text x="68.8" y="128.6">ones</text>
<text x="70.7" y="126.6">solder</text>
<text x="71.2" y="130.7">pins</text>
<text x="74.4" y="128.6">with</text>
<text x="76.3" y="130.7">in</text>
<text x="77.8" y="126.6">the</text>
<text x="79.2" y="130.7">use.</text>
<text x="79.4" y="128.6">just</text>
<text x="81.9" y="126.6">full</text>
<text x="84.1" y="128.6">one</text>
<text x="86.3" y="126.6">2x32</text>
<text x="88.6" y="128.6">row</text>
<text x="92.1" y="126.6">pin</text>
<text x="96.2" y="126.6">sockets</text>
<text x="37.8" y="132.7">The</text>
<text x="37.8" y="134.7">the</text>
<text x="37.8" y="136.8">What</text>
<text x="42" y="134.7">microcontroller</text>
<text x="42.2" y="132.7">reason</text>
<text x="43.5" y="136.8">also</text>
<text x="48.7" y="136.8">works</text>
<text x="49.7" y="132.7">is</text>
<text x="52.5" y="132.7">that</text>
<text x="55.1" y="136.8">well</text>
<text x="57.5" y="132.7">otherwise</text>
<text x="57.7" y="134.7">evalboard</text>
<text x="60.1" y="136.8">is</text>
<text x="62.9" y="136.8">to</text>
<text x="65.9" y="136.8">plug</text>
<text x="67.6" y="132.7">it</text>
<text x="68.1" y="134.7">from</text>
<text x="70.1" y="132.7">is</text>
<text x="71.2" y="136.8">the</text>
<text x="72.9" y="132.7">quite</text>
<text x="73.7" y="134.7">this</text>
<text x="75.3" y="136.8">socket</text>
<text x="78.4" y="134.7">PCB</text>
<text x="78.8" y="132.7">difficult</text>
<text x="82.6" y="136.8">into</text>
<text x="83.3" y="134.7">without</text>
<text x="87.4" y="132.7">to</text>
<text x="87.4" y="136.8">the</text>
<text x="90.4" y="132.7">disconnect</text>
<text x="91.3" y="134.7">breakinng</text>
<text x="91.5" y="136.8">dev-kit</text>
<text x="99.9" y="136.8">and</text>
<text x="101.8" y="134.7">it.</text>
<text x="37.8" y="138.8">solder</text>
<text x="44.9" y="138.8">it</text>
<text x="47.4" y="138.8">then.</text>
</g>
</svg>
